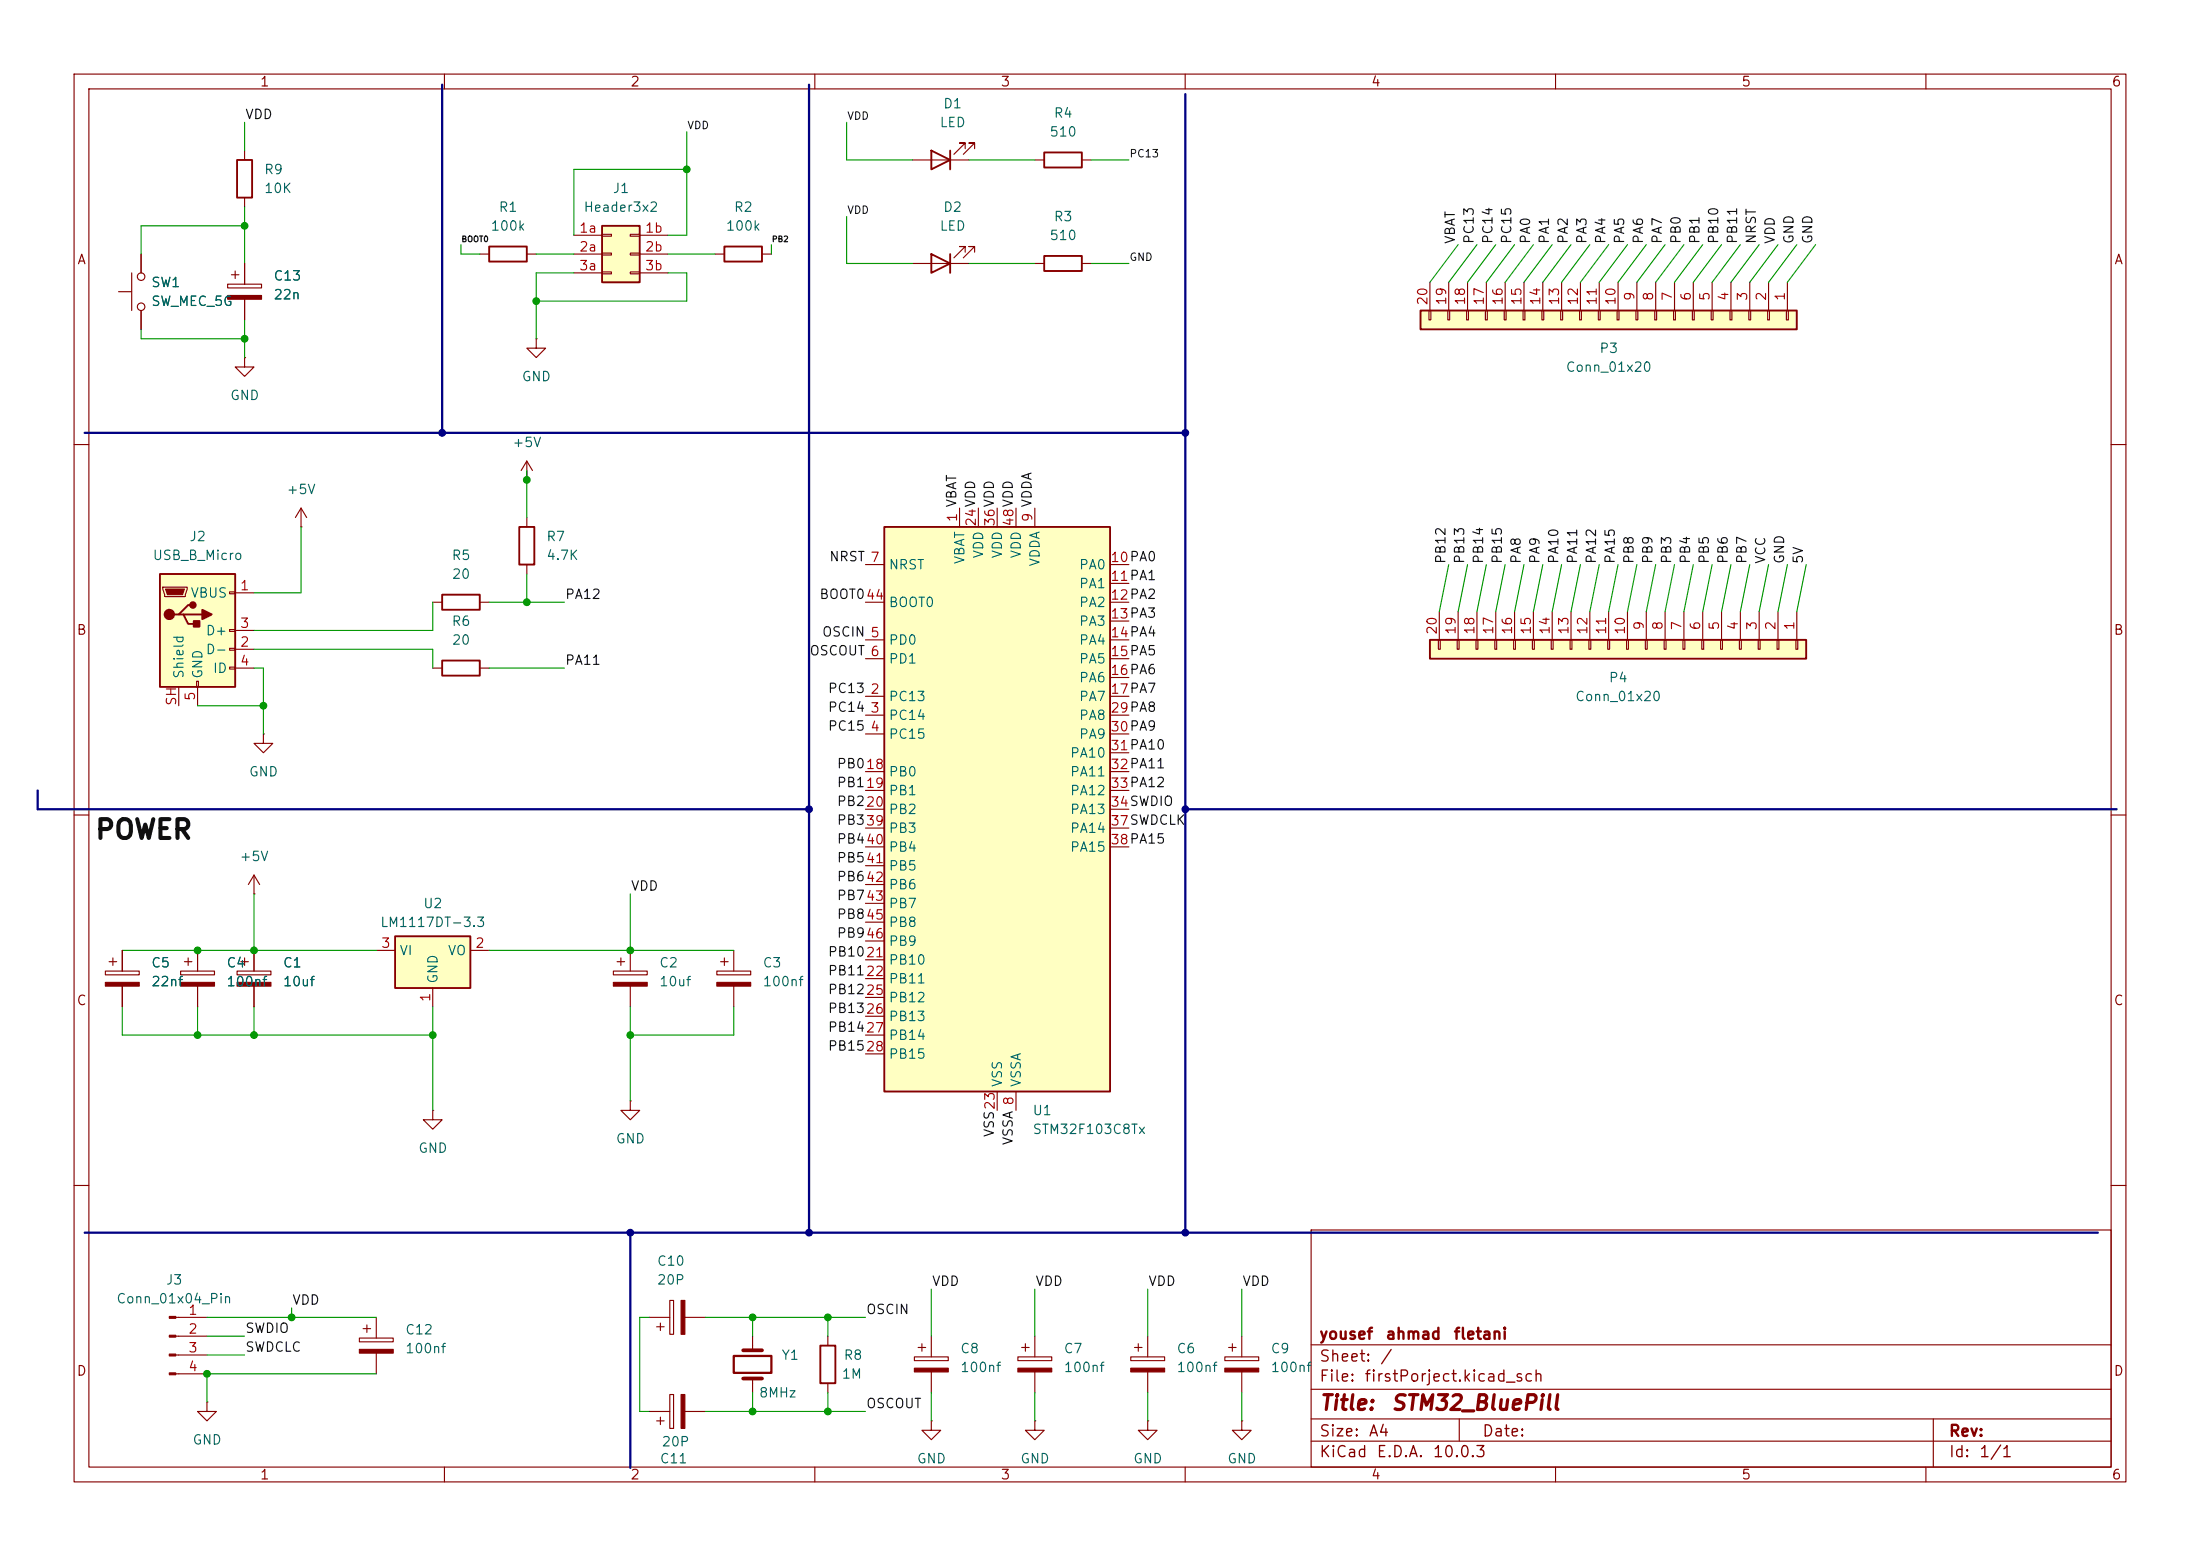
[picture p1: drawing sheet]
<svg xmlns="http://www.w3.org/2000/svg" width="297mm" height="210mm" viewBox="0 0 297 210" stroke-linecap="round" stroke-linejoin="round" font-family="sans-serif">
<g fill="none" stroke="#840000" stroke-width=".15">
<path d="M10 10h277v190h-277zM12 12h273v186h-273zM60 10v2M110 10v2M160 10v2M210 10v2M260 10v2M33 48.3v1.2h1.3l-1.3 1.3-1.3-1.3h1.3M33 48.3h.1M10 60h2M285 60h2M10 110h2"/>
<path d="M285 110h2M10 160h2M23.7 177.8h4.2M177 166h108v32h-108zM285 160h2M23.7 180.3h4.2M23.7 182.9h4.2M23.7 185.4h4.2M60 198v2M110 198v2M160 198v2M177 194.5h108"/>
<path d="M177 191.5h108M177 187.5h108M177 181.5h108M197 191.5v3M210 198v2M260 198v2M261 191.5v6.5"/>
</g>
<g fill="#840000" stroke="#840000" stroke-width=".15">
<path d="M22.9 177.7h.8v.2h-.8z"/>
<path d="M22.9 180.2h.8v.3h-.8z"/>
<path d="M22.9 182.8h.8v.2h-.8z"/>
<path d="M22.9 185.3h.8v.2h-.8z"/>
</g>
<path d="M119.4 71.1h30.5v76.2h-30.5z" fill="#ffffc2"/>
<path d="M119.4 71.1h30.5v76.2h-30.5z" fill="none" stroke="#840000" stroke-width=".25"/>
<g fill="none" stroke="#840000" stroke-width=".15">
<path d="M116.8 76.2h2.6M129.5 68.6v2.5M132.1 68.6v2.5M134.6 68.6v2.5M137.2 68.6v2.5M139.7 68.6v2.5M149.9 76.2h2.5M149.9 78.7h2.5M116.8 94h2.6M116.8 96.5h2.6M116.8 99.1h2.6M116.8 86.4h2.6"/>
<path d="M116.8 88.9h2.6M116.8 81.3h2.6M149.9 94h2.5M149.9 96.5h2.5M149.9 99.1h2.5M149.9 86.4h2.5M149.9 88.9h2.5M149.9 81.3h2.5M149.9 83.8h2.5M149.9 91.4h2.5M116.8 104.1h2.6M116.8 106.7h2.6"/>
<path d="M116.8 109.2h2.6M116.8 111.8h2.6M116.8 114.3h2.6M116.8 116.8h2.6M116.8 119.4h2.6M149.9 104.1h2.5M149.9 106.7h2.5M149.9 109.2h2.5M149.9 101.6h2.5M149.9 111.8h2.5M149.9 114.3h2.5M116.8 129.5h2.6"/>
<path d="M116.8 132.1h2.6M116.8 134.6h2.6M116.8 137.2h2.6M116.8 139.7h2.6M116.8 121.9h2.6M116.8 124.5h2.6M116.8 127h2.6M116.8 142.2h2.6M134.6 147.3v2.6M137.2 147.3v2.6M154.9 191.8v1.2h1.3l-1.3 1.3-1.2-1.3h1.2M154.9 191.8h.1"/>
</g>
<path d="M193 86.4h50.8v2.5h-50.8z" fill="#ffffc2"/>
<path d="M193 86.4h50.8v2.5h-50.8z" fill="none" stroke="#840000" stroke-width=".25"/>
<g fill="none" stroke="#840000" stroke-width=".15">
<path d="M194.2 86.4h.2v1.2h-.2zM194.3 82.6v3.8M196.7 86.4h.3v1.2h-.3zM196.8 82.6v3.8M199.3 86.4h.2v1.2h-.2zM199.4 82.6v3.8M201.8 86.4h.3v1.2h-.3zM201.9 82.6v3.8M204.3 86.4h.3v1.2h-.3zM204.5 82.6v3.8M206.9 86.4h.2v1.2h-.2zM207 82.6v3.8"/>
<path d="M209.4 86.4h.3v1.2h-.3zM209.5 82.6v3.8M212 86.4h.2v1.2h-.2zM212.1 82.6v3.8M214.5 86.4h.3v1.2h-.3zM214.6 82.6v3.8M217 86.4h.3v1.2h-.3zM217.2 82.6v3.8M219.6 86.4h.2v1.2h-.2zM219.7 82.6v3.8M222.1 86.4h.3v1.2h-.3zM222.2 82.6v3.8"/>
<path d="M224.7 86.4h.2v1.2h-.2zM224.8 82.6v3.8M227.2 86.4h.3v1.2h-.3zM227.3 82.6v3.8M229.7 86.4h.3v1.2h-.3zM229.9 82.6v3.8M232.3 86.4h.2v1.2h-.2zM232.4 82.6v3.8M234.8 86.4h.3v1.2h-.3zM234.9 82.6v3.8M237.4 86.4h.2v1.2h-.2zM237.5 82.6v3.8"/>
<path d="M239.9 86.4h.3v1.2h-.3zM240 82.6v3.8M242.4 86.4h.3v1.2h-.3zM242.6 82.6v3.8"/>
</g>
<path d="M81.3 30.5h5.1v7.6h-5.1z" fill="#ffffc2"/>
<path d="M81.3 30.5h5.1v7.6h-5.1zM97.8 33.3h5.1v2h-5.1z" fill="none" stroke="#840000" stroke-width=".25"/>
<g fill="none" stroke="#840000" stroke-width=".15">
<path d="M77.5 31.8h3.8M77.5 34.3h3.8M77.5 36.8h3.8M81.3 31.6h1.2v.3h-1.2zM81.3 34.2h1.2v.2h-1.2zM81.3 36.7h1.2v.3h-1.2zM85.1 31.6h1.3v.3h-1.3zM85.1 34.2h1.3v.2h-1.3zM85.1 36.7h1.3v.3h-1.3zM86.4 31.8h3.8M86.4 34.3h3.8M86.4 36.8h3.8"/>
<path d="M96.5 34.3h1.3M102.9 34.3h1.2M123.4 183.1h4.6v.5h-4.6zM124 181.9h1M124.5 181.4v1M125.7 191.8v1.2h1.3l-1.3 1.3-1.2-1.3h1.2M125.7 191.8h.1M125.7 180.3v2.8M125.7 185.2v2.8M139.7 191.8v1.2h1.3l-1.3 1.3-1.3-1.3h1.3M139.7 191.8h.1M152.7 183.1h4.5v.5h-4.5z"/>
<path d="M153.2 181.9h1M153.7 181.4v1M154.9 180.3v2.8M154.9 185.2v2.8M165.4 183.1h4.5v.5h-4.5zM165.9 181.9h1M166.4 181.4v1M167.6 180.3v2.8M167.6 185.2v2.8"/>
</g>
<g fill="#840000" stroke="#840000" stroke-width=".15">
<path d="M123.4 184.7h4.6v.5h-4.6z"/>
<path d="M165.4 184.7h4.5v.5h-4.5z"/>
<path d="M152.7 184.7h4.5v.5h-4.5z"/>
</g>
<path d="M191.8 41.9h50.8v2.6h-50.8z" fill="#ffffc2"/>
<path d="M191.8 41.9h50.8v2.6h-50.8zM70.1 71.1h2v5.1h-2zM59.7 80.3h5.1v2h-5.1zM59.7 89.2h5.1v2h-5.1z" fill="none" stroke="#840000" stroke-width=".25"/>
<g fill="none" stroke="#840000" stroke-width=".15">
<path d="M30.7 38.4h4.6v.5h-4.6zM31.2 37.1h1.1M31.7 36.6v1M33 35.6v2.8M193 38.1v3.8M195.6 38.1v3.8M198.1 38.1v3.8M200.7 38.1v3.8M203.2 38.1v3.8M205.7 38.1v3.8M208.3 38.1v3.8M210.8 38.1v3.8"/>
<path d="M213.4 38.1v3.8M215.9 38.1v3.8M218.4 38.1v3.8M221 38.1v3.8M223.5 38.1v3.8M226.1 38.1v3.8M228.6 38.1v3.8M231.1 38.1v3.8M233.7 38.1v3.8M236.2 38.1v3.8M238.8 38.1v3.8M241.3 38.1v3.8"/>
<path d="M33 40.4v2.8M192.9 41.9h.3v1.3h-.3zM195.5 41.9h.2v1.3h-.2zM198 41.9h.2v1.3h-.2zM200.5 41.9h.3v1.3h-.3zM203.1 41.9h.2v1.3h-.2zM205.6 41.9h.3v1.3h-.3zM208.2 41.9h.2v1.3h-.2zM210.7 41.9h.2v1.3h-.2zM213.2 41.9h.3v1.3h-.3zM215.8 41.9h.2v1.3h-.2zM218.3 41.9h.3v1.3h-.3z"/>
<path d="M220.9 41.9h.2v1.3h-.2zM223.4 41.9h.2v1.3h-.2zM225.9 41.9h.3v1.3h-.3zM228.5 41.9h.2v1.3h-.2zM231 41.9h.3v1.3h-.3zM233.6 41.9h.2v1.3h-.2zM236.1 41.9h.2v1.3h-.2zM238.6 41.9h.3v1.3h-.3zM241.2 41.9h.2v1.3h-.2zM40.6 71.1h.1M40.6 68.6l-.7 1.3M40.6 68.6l.8 1.3"/>
<path d="M40.6 68.6v2.5M71.1 64.8h.1M71.1 62.2v2.6M71.1 69.9v1.2M71.1 76.2v1.3M71.1 62.2l-.7 1.3M71.1 62.2l.8 1.3M58.4 81.3h1.3M58.4 90.2h1.3M64.8 81.3h1.2M64.8 90.2h1.2M82.8 131.1h4.6v.5h-4.6z"/>
<path d="M83.3 129.8h1M83.8 129.3v1M85.1 128.3v2.8M85.1 133.1v2.8M96.8 131.1h4.5v.5h-4.5zM97.3 129.8h1M97.8 129.3v1M99.1 128.3v2.8M99.1 133.1v2.8M58.4 149.9v1.2h1.3l-1.3 1.3-1.3-1.3h1.3M58.4 149.9h.1M85.1 148.6v1.3h1.3l-1.3 1.2-1.3-1.2h1.3"/>
<path d="M85.1 148.6h.1M49 179.3h1M49.5 178.8v1M50.8 177.8v2.8M87.6 177.8h2.8M88.6 179.1h1.1M89.2 178.6v1M90.4 175.5h.5v4.6h-.5zM92.5 177.8h2.7M27.9 189.2v1.3h1.3l-1.3 1.3-1.2-1.3h1.2M27.9 189.2h.1M48.5 180.6h4.6v.5h-4.6z"/>
<path d="M50.8 182.6v2.8M101.6 180.3v1.9M101.6 186.1v1.9M137.4 183.1h4.6v.5h-4.6zM137.9 181.9h1M138.4 181.4v1M139.7 180.3v2.8M139.7 185.2v2.8M167.6 191.8v1.2h1.3l-1.3 1.3-1.2-1.3h1.2M167.6 191.8h.1"/>
</g>
<g fill="#840000" stroke="#840000" stroke-width=".15">
<path d="M82.8 132.6h4.6v.5h-4.6z"/>
<path d="M96.8 132.6h4.5v.5h-4.5z"/>
<path d="M30.7 39.9h4.6v.5h-4.6z"/>
<path d="M137.4 184.7h4.6v.5h-4.6z"/>
<path d="M91.9 175.5h.6v4.6h-.6z"/>
<path d="M48.5 182.1h4.6v.5h-4.6z"/>
</g>
<path d="M100.3 186.1h2.6M100.3 182.2h2.6" fill="none" stroke="#840000" stroke-width=".51"/>
<path d="M99.1 183h5v2.3h-5z" fill="none" stroke="#840000" stroke-width=".3"/>
<path d="M21.6 77.5h10.1v15.2h-10.1z" fill="#ffffc2"/>
<g fill="none" stroke="#840000" stroke-width=".25">
<path d="M32 21.6h2v5.1h-2zM66 33.3h5.1v2h-5.1zM125.7 20.3l2.6 1.3-2.6 1.3zM125.7 34.3l2.6 1.3-2.6 1.2zM128.3 20.3v2.6M128.3 34.3v2.5M141 20.6h5v2h-5zM141 34.5h5v2.1h-5zM21.6 77.5h10.1v15.2h-10.1zM24.1 82.9h.7l.6 1.3h1.3M24.8 82.9h2.5M26 81.7h-.6l-1.3 1.2h-.6"/>
<path d="M110.7 181.6h2.1v5.1h-2.1z"/>
</g>
<g fill="none" stroke="#840000" stroke-width=".15">
<path d="M33 20.3v1.3M33 26.7v1.2M64.8 34.3h1.2M71.1 34.3h1.3M123.2 21.6h7.6M123.2 35.6h7.6M130.3 20.1v-.8h-.8h.8l-1.5 1.5M130.3 34v-.7h-.8h.8l-1.5 1.5M131.6 20.1v-.8h-.8h.8l-1.6 1.5M131.6 34v-.7h-.8h.8l-1.6 1.5M139.7 21.6h1.3M139.7 35.6h1.3"/>
<path d="M146 21.6h1.3M146 35.6h1.3M72.4 45.7v1.3h1.3l-1.3 1.3-1.3-1.3h1.3M72.4 45.7h.1M22 79.2h3.3v.3l-.3 1h-2.8zM31 79.9h.7v.2h-.7zM24.1 92.7v2.6M26.5 91.9h.3v.8h-.3zM26.7 92.7v2.6M31 85h.7v.2h-.7zM31 87.5h.7v.3h-.7zM31 90h.7v.3h-.7z"/>
<path d="M31.7 80h2.6M31.7 87.6h2.6M31.7 85.1h2.6M31.7 90.2h2.6M35.6 99.1v1.2h1.2l-1.2 1.3-1.3-1.3h1.3M35.6 99.1h.1M34.3 118.1l-.8 1.3M34.3 118.1l.8 1.3M34.3 118.1v2.6M14.2 131.1h4.6v.5h-4.6zM14.7 129.8h1M15.2 129.3v1"/>
<path d="M16.5 128.3v2.8M16.5 133.1v2.8M24.4 131.1h4.6v.5h-4.6zM24.9 129.8h1M25.4 129.3v1M26.7 128.3v2.8M26.7 133.1v2.8M32 131.1h4.6v.5h-4.6zM32.5 129.8h1M33 129.3v1M34.3 120.7h.1M34.3 128.3v2.8"/>
<path d="M34.3 133.1v2.8M87.6 190.5h2.8M88.6 191.8h1.1M89.2 191.3v1M90.4 188.2h.5v4.6h-.5zM92.5 190.5h2.7M111.8 180.3v1.3M111.8 186.7v1.3"/>
</g>
<g fill="#840000" stroke="#840000" stroke-width=".15">
<path d="M22.4 79.5h2.5l-.3 .8h-2z"/>
<path d="M91.9 188.2h.6v4.6h-.6z"/>
<path d="M32 132.6h4.6v.5h-4.6z"/>
<path d="M24.4 132.6h4.6v.5h-4.6z"/>
<path d="M14.2 132.6h4.6v.5h-4.6z"/>
</g>
<g fill="#840000" stroke="#840000" stroke-width=".25">
<path d="M26.2 83.8h.7v.8h-.7z"/>
<path d="M27.3 82.3l1.3 .6-1.3 .7z"/>
<circle cx="22.9" cy="82.9" r=".63"/>
<circle cx="26" cy="81.7" r=".38"/>
</g>
<path d="M53.3 126.4h10.2v7h-10.2z" fill="#ffffc2"/>
<path d="M53.3 126.4h10.2v7h-10.2z" fill="none" stroke="#840000" stroke-width=".25"/>
<g fill="none" stroke="#840000" stroke-width=".15">
<path d="M16 39.4h1.8M17.8 36.8v5.1M19 34.3v2.5M33 35.6v2.8M19 41.9v2.6M33 40.4v2.8M16.5 128.3v2.8M16.5 133.1v2.8M26.7 128.3v2.8M26.7 133.1v2.8M34.3 128.3v2.8M34.3 133.1v2.8"/>
<path d="M50.8 128.3h2.5M58.4 133.4v2.5M63.5 128.3h2.5"/>
<circle cx="19" cy="37.3" r=".51"/>
<circle cx="19" cy="41.4" r=".51"/>
</g>
<path d="M59.7 11.4v47M109.2 11.4v155M160 12.7v153.7M11.4 58.4h148.6M5.1 106.7v2.5h104.1M160 109.2h125.7M11.4 166.4h271.8M85.1 166.4v31.7" fill="none" stroke="#000084" stroke-width=".3"/>
<g fill="none" stroke="#009600" stroke-width=".15">
<path d="M33 16.5v3.8M92.7 17.8v14h-2.5M114.3 16.5v5.1h8.9M33 27.9v7.7M33 30.5h-14v3.8M62.2 33v1.3h2.6M72.4 34.3h5.1M77.5 36.8h-5.1v8.9M90.2 34.3h6.3M90.2 36.8h2.5v3.8h-20.3M92.7 22.9h-15.2v8.9M104.1 33v1.3"/>
<path d="M114.3 29.2v6.4h8.9M130.8 35.6h8.9M130.8 21.6h8.9M147.3 35.6h5.1M147.3 21.6h5.1M196.8 33l-3.8 5.1M199.4 33l-3.8 5.1M201.9 33l-3.8 5.1M204.5 33l-3.8 5.1M207 33l-3.8 5.1M209.5 33l-3.8 5.1M212.1 33l-3.8 5.1"/>
<path d="M214.6 33l-3.8 5.1M217.2 33l-3.8 5.1M219.7 33l-3.8 5.1M222.2 33l-3.8 5.1M224.8 33l-3.8 5.1M227.3 33l-3.8 5.1M229.9 33l-3.8 5.1M232.4 33l-3.8 5.1M234.9 33l-3.8 5.1M237.5 33l-3.8 5.1M240 33l-3.8 5.1M242.6 33l-3.8 5.1"/>
<path d="M245.1 33l-3.8 5.1M19 44.5v1.2h14M33 43.2v5.1M40.6 71.1v8.9h-6.3M71.1 63.5v6.4M71.1 77.5v3.8M195.6 76.2l-1.3 6.4M198.1 76.2l-1.3 6.4M200.7 76.2l-1.3 6.4M203.2 76.2l-1.3 6.4M205.7 76.2l-1.2 6.4M208.3 76.2l-1.3 6.4"/>
<path d="M210.8 76.2l-1.3 6.4M213.4 76.2l-1.3 6.4M215.9 76.2l-1.3 6.4M218.4 76.2l-1.2 6.4M221 76.2l-1.3 6.4M223.5 76.2l-1.3 6.4M226.1 76.2l-1.3 6.4M228.6 76.2l-1.3 6.4M231.1 76.2l-1.2 6.4M233.7 76.2l-1.3 6.4M236.2 76.2l-1.3 6.4M238.8 76.2l-1.3 6.4"/>
<path d="M241.3 76.2l-1.3 6.4M243.8 76.2l-1.2 6.4M26.7 95.3h8.9M34.3 90.2h1.3v8.9M34.3 87.6h24.1v2.6M58.4 81.3v3.8h-24.1M66 90.2h10.2M66 81.3h10.2M16.5 135.9v3.8h41.9M16.5 128.3h34.3M26.7 135.9v3.8M34.3 120.7v7.6"/>
<path d="M34.3 135.9v3.8M58.4 135.9v14M66 128.3h33.1M85.1 120.7v7.6M85.1 135.9v12.7M99.1 135.9v3.8h-14M27.9 177.8h22.9M39.4 176.5v1.3M87.6 177.8h-1.2v12.7h1.2M95.2 177.8h21.6M101.6 177.8v2.5M111.8 177.8v2.5"/>
<path d="M125.7 174v6.3M139.7 174v6.3M154.9 174v6.3M167.6 174v6.3M27.9 180.3h5.1M27.9 182.9h5.1M50.8 185.4h-22.9v3.8M95.2 190.5h21.6M101.6 188v2.5M111.8 188v2.5M125.7 188v3.8M139.7 188v3.8"/>
<path d="M154.9 188v3.8M167.6 188v3.8"/>
</g>
<g fill="#000084" stroke="#000084" stroke-width=".14">
<circle cx="109.2" cy="109.2" r=".46"/>
<circle cx="160" cy="166.4" r=".46"/>
<circle cx="160" cy="58.4" r=".46"/>
<circle cx="160" cy="109.2" r=".46"/>
<circle cx="59.7" cy="58.4" r=".46"/>
<circle cx="109.2" cy="166.4" r=".46"/>
<circle cx="85.1" cy="166.4" r=".46"/>
</g>
<g fill="#009600" stroke="#009600" stroke-width=".14">
<circle cx="111.8" cy="177.8" r=".46"/>
<circle cx="111.8" cy="190.5" r=".46"/>
<circle cx="72.4" cy="40.6" r=".46"/>
<circle cx="92.7" cy="22.9" r=".46"/>
<circle cx="33" cy="45.7" r=".46"/>
<circle cx="33" cy="30.5" r=".46"/>
<circle cx="85.1" cy="139.7" r=".46"/>
<circle cx="101.6" cy="177.8" r=".46"/>
<circle cx="101.6" cy="190.5" r=".46"/>
<circle cx="34.3" cy="128.3" r=".46"/>
<circle cx="35.6" cy="95.3" r=".46"/>
<circle cx="71.1" cy="81.3" r=".46"/>
<circle cx="71.1" cy="64.8" r=".46"/>
<circle cx="58.4" cy="139.7" r=".46"/>
<circle cx="39.4" cy="177.8" r=".46"/>
<circle cx="85.1" cy="128.3" r=".46"/>
<circle cx="26.7" cy="128.3" r=".46"/>
<circle cx="26.7" cy="139.7" r=".46"/>
<circle cx="34.3" cy="139.7" r=".46"/>
<circle cx="27.9" cy="185.4" r=".46"/>
</g>
<text font-size="2.5" fill="#0f0f0f" x="12.7" y="113.9">POWER</text>
<g font-size="2" fill="#840000">
<text x="178" y="190.8">Title:</text>
<text x="187.7" y="190.8">STM32_BluePill</text>
</g>
<g font-size="1.5" fill="#840000">
<text x="178" y="184.2">Sheet:</text>
<text x="178" y="181.2">yousef</text>
<text x="186.2" y="184.2">/</text>
<text x="187" y="181.2">ahmad</text>
<text x="196.1" y="181.2">fletani</text>
<text x="178" y="186.9">File:</text>
<text x="184.1" y="186.9">firstPorject.kicad_sch</text>
<text x="178" y="197.1">KiCad</text>
<text x="178" y="194.3">Size:</text>
<text x="184.7" y="194.3">A4</text>
<text x="185.7" y="197.1">E.D.A.</text>
<text x="193.3" y="197.1">10.0.3</text>
<text x="200" y="194.3">Date:</text>
<text x="263" y="194.3">Rev:</text>
<text x="263" y="197.1">Id:</text>
<text x="267.1" y="197.1">1/1</text>
</g>
<g font-size="1.3" fill="#840000">
<text x="35" y="12">1</text>
<text x="85" y="12">2</text>
<text x="135" y="12">3</text>
<text x="185" y="12">4</text>
<text x="235" y="12">5</text>
<text x="285" y="12">6</text>
<text x="10.3" y="36">A</text>
<text x="285.3" y="36">A</text>
<text x="10.3" y="86">B</text>
<text x="285.3" y="86">B</text>
<text x="10.3" y="136">C</text>
<text x="285.3" y="136">C</text>
<text x="10.3" y="186">D</text>
<text x="285.3" y="186">D</text>
<text x="35" y="200">1</text>
<text x="85" y="200">2</text>
<text x="135" y="200">3</text>
<text x="185" y="200">4</text>
<text x="235" y="200">5</text>
<text x="285" y="200">6</text>
</g>
<g font-size="1.3" fill="#0f0f0f">
<text x="33" y="16.4">VDD</text>
<text x="196.7" y="33" transform="rotate(-90 196.7 33)">VBAT</text>
<text x="199.3" y="33" transform="rotate(-90 199.3 33)">PC13</text>
<text x="201.8" y="33" transform="rotate(-90 201.8 33)">PC14</text>
<text x="204.3" y="33" transform="rotate(-90 204.3 33)">PC15</text>
<text x="206.9" y="33" transform="rotate(-90 206.9 33)">PA0</text>
<text x="209.4" y="33" transform="rotate(-90 209.4 33)">PA1</text>
<text x="212" y="33" transform="rotate(-90 212 33)">PA2</text>
<text x="214.5" y="33" transform="rotate(-90 214.5 33)">PA3</text>
<text x="217" y="33" transform="rotate(-90 217 33)">PA4</text>
<text x="219.6" y="33" transform="rotate(-90 219.6 33)">PA5</text>
<text x="222.1" y="33" transform="rotate(-90 222.1 33)">PA6</text>
<text x="224.7" y="33" transform="rotate(-90 224.7 33)">PA7</text>
<text x="227.2" y="33" transform="rotate(-90 227.2 33)">PB0</text>
<text x="229.7" y="33" transform="rotate(-90 229.7 33)">PB1</text>
<text x="232.3" y="33" transform="rotate(-90 232.3 33)">PB10</text>
<text x="234.8" y="33" transform="rotate(-90 234.8 33)">PB11</text>
<text x="237.4" y="33" transform="rotate(-90 237.4 33)">NRST</text>
<text x="239.9" y="33" transform="rotate(-90 239.9 33)">VDD</text>
<text x="242.4" y="33" transform="rotate(-90 242.4 33)">GND</text>
<text x="245" y="33" transform="rotate(-90 245 33)">GND</text>
<text x="111.9" y="76.1">NRST 7</text>
<text x="195.5" y="76.2" transform="rotate(-90 195.5 76.2)">PB12</text>
<text x="198" y="76.2" transform="rotate(-90 198 76.2)">PB13</text>
<text x="200.5" y="76.2" transform="rotate(-90 200.5 76.2)">PB14</text>
<text x="203.1" y="76.2" transform="rotate(-90 203.1 76.2)">PB15</text>
<text x="205.6" y="76.2" transform="rotate(-90 205.6 76.2)">PA8</text>
<text x="208.2" y="76.2" transform="rotate(-90 208.2 76.2)">PA9</text>
<text x="210.7" y="76.2" transform="rotate(-90 210.7 76.2)">PA10</text>
<text x="213.2" y="76.2" transform="rotate(-90 213.2 76.2)">PA11</text>
<text x="215.8" y="76.2" transform="rotate(-90 215.8 76.2)">PA12</text>
<text x="218.3" y="76.2" transform="rotate(-90 218.3 76.2)">PA15</text>
<text x="220.9" y="76.2" transform="rotate(-90 220.9 76.2)">PB8</text>
<text x="223.4" y="76.2" transform="rotate(-90 223.4 76.2)">PB9</text>
<text x="225.9" y="76.2" transform="rotate(-90 225.9 76.2)">PB3</text>
<text x="228.5" y="76.2" transform="rotate(-90 228.5 76.2)">PB4</text>
<text x="231" y="76.2" transform="rotate(-90 231 76.2)">PB5</text>
<text x="233.6" y="76.2" transform="rotate(-90 233.6 76.2)">PB6</text>
<text x="236.1" y="76.2" transform="rotate(-90 236.1 76.2)">PB7</text>
<text x="238.6" y="76.2" transform="rotate(-90 238.6 76.2)">VCC</text>
<text x="241.2" y="76.2" transform="rotate(-90 241.2 76.2)">GND</text>
<text x="243.7" y="76.2" transform="rotate(-90 243.7 76.2)">5V</text>
<text x="76.2" y="81.2">PA12</text>
<text x="110.5" y="81.2">BOOT044</text>
<text x="109.2" y="88.8">OSCOUT 6</text>
<text x="110.9" y="86.2">OSCIN 5</text>
<text x="76.2" y="90">PA11</text>
<text x="111.7" y="93.9">PC13</text>
<text x="111.7" y="96.4">PC14</text>
<text x="111.7" y="98.9">PC15</text>
<text x="112.9" y="104">PB018</text>
<text x="112.9" y="106.6">PB119</text>
<text x="112.9" y="111.6">PB339</text>
<text x="112.9" y="109.1">PB220</text>
<text x="112.9" y="114.2">PB440</text>
<text x="112.9" y="116.7">PB541</text>
<text x="112.9" y="119.3">PB642</text>
<text x="85.1" y="120.5">VDD</text>
<text x="112.9" y="121.8">PB743</text>
<text x="112.9" y="124.3">PB845</text>
<text x="111.7" y="129.4">PB1021</text>
<text x="111.7" y="132">PB1122</text>
<text x="112.9" y="126.9">PB946</text>
<text x="111.7" y="134.5">PB1225</text>
<text x="111.7" y="137">PB1326</text>
<text x="111.7" y="139.6">PB1427</text>
<text x="111.7" y="142.1">PB1528</text>
<text x="134.5" y="153.6" transform="rotate(-90 134.5 153.6)">VSS23</text>
<text x="137" y="154.7" transform="rotate(-90 137 154.7)">VSSA 8</text>
<text x="125.7" y="173.9">VDD</text>
<text x="139.7" y="173.9">VDD</text>
<text x="154.9" y="173.9">VDD</text>
<text x="167.6" y="173.9">VDD</text>
<text x="39.4" y="176.4">VDD</text>
<text x="116.8" y="177.7">OSCIN</text>
<text x="33" y="180.2">SWDIO</text>
<text x="33" y="182.8">SWDCLC</text>
<text x="116.8" y="190.4">OSCOUT</text>
</g>
<g font-size="1.3" fill="#006464">
<text x="126.8" y="17.5">LED</text>
<text x="127.2" y="14.9">D1</text>
<text x="142.2" y="16.2">R4</text>
<text x="35.6" y="23.8">R9</text>
<text x="141.6" y="18.8">510</text>
<text x="35.6" y="26.4">10K</text>
<text x="67.2" y="28.9">R1</text>
<text x="78.7" y="28.9">Header3x2</text>
<text x="82.6" y="26.4">J1</text>
<text x="99" y="28.9">R2</text>
<text x="127.2" y="28.9">D2</text>
<text x="66.2" y="31.5">100k</text>
<text x="97.9" y="31.5">100k</text>
<text x="126.8" y="31.5">LED</text>
<text x="141.6" y="32.7">510</text>
<text x="142.2" y="30.2">R3</text>
<text x="20.3" y="39.1">SW1</text>
<text x="20.3" y="41.6">SW_MEC_5G</text>
<text x="36.8" y="38.2">C13</text>
<text x="36.8" y="40.7">22n</text>
<text x="215.8" y="48">P3</text>
<text x="70.4" y="51.8">GND</text>
<text x="211.3" y="50.5">Conn_01x20</text>
<text x="31" y="54.3">GND</text>
<text x="69.1" y="60.7">+5V</text>
<text x="38.6" y="67">+5V</text>
<text x="20.5" y="75.9">USB_B_Micro</text>
<text x="25.5" y="73.4">J2</text>
<text x="60.9" y="75.9">R5</text>
<text x="73.7" y="73.4">R7</text>
<text x="73.7" y="75.9">4.7K</text>
<text x="119.9" y="77.2">NRST</text>
<text x="130.5" y="76.2" transform="rotate(-90 130.5 76.2)">VBAT</text>
<text x="133.1" y="75.5" transform="rotate(-90 133.1 75.5)">VDD</text>
<text x="135.6" y="75.5" transform="rotate(-90 135.6 75.5)">VDD</text>
<text x="138.1" y="75.5" transform="rotate(-90 138.1 75.5)">VDD</text>
<text x="140.7" y="76.5" transform="rotate(-90 140.7 76.5)">VDDA</text>
<text x="145.6" y="77.2">PA0</text>
<text x="25.6" y="81">VBUS</text>
<text x="60.9" y="78.4">20</text>
<text x="119.9" y="82.3">BOOT0</text>
<text x="145.6" y="79.7">PA1</text>
<text x="145.6" y="82.3">PA2</text>
<text x="27.7" y="88.6">D-</text>
<text x="27.7" y="86.1">D+</text>
<text x="60.9" y="84.8">R6</text>
<text x="60.9" y="87.3">20</text>
<text x="119.9" y="87.3">PD0</text>
<text x="119.9" y="89.9">PD1</text>
<text x="145.6" y="84.8">PA3</text>
<text x="145.6" y="87.3">PA4</text>
<text x="145.6" y="89.9">PA5</text>
<text x="25.1" y="91.7" transform="rotate(-90 25.1 91.7)">Shield</text>
<text x="27.6" y="91.7" transform="rotate(-90 27.6 91.7)">GND</text>
<text x="28.7" y="91.1">ID</text>
<text x="119.9" y="95">PC13</text>
<text x="145.6" y="92.4">PA6</text>
<text x="145.6" y="95">PA7</text>
<text x="212.6" y="95">Conn_01x20</text>
<text x="217.1" y="92.4">P4</text>
<text x="119.9" y="97.5">PC14</text>
<text x="119.9" y="100">PC15</text>
<text x="145.6" y="97.5">PA8</text>
<text x="145.6" y="100">PA9</text>
<text x="33.5" y="105.1">GND</text>
<text x="119.9" y="105.1">PB0</text>
<text x="119.9" y="107.7">PB1</text>
<text x="144.4" y="102.6">PA10</text>
<text x="144.4" y="105.1">PA11</text>
<text x="144.4" y="107.7">PA12</text>
<text x="119.9" y="110.2">PB2</text>
<text x="119.9" y="112.7">PB3</text>
<text x="144.4" y="110.2">PA13</text>
<text x="144.4" y="112.7">PA14</text>
<text x="32.3" y="116.5">+5V</text>
<text x="119.9" y="115.3">PB4</text>
<text x="119.9" y="117.8">PB5</text>
<text x="144.4" y="115.3">PA15</text>
<text x="51.2" y="125.4">LM1117DT-3.3</text>
<text x="57" y="122.9">U2</text>
<text x="119.9" y="120.4">PB6</text>
<text x="119.9" y="122.9">PB7</text>
<text x="119.9" y="125.4">PB8</text>
<text x="20.3" y="130.9">C5</text>
<text x="30.5" y="130.9">C4</text>
<text x="38.1" y="130.9">C1</text>
<text x="53.8" y="129.2">VI</text>
<text x="60.4" y="129.2">VO</text>
<text x="88.9" y="130.9">C2</text>
<text x="102.9" y="130.9">C3</text>
<text x="119.9" y="130.5">PB10</text>
<text x="119.9" y="128">PB9</text>
<text x="20.3" y="133.4">22nf</text>
<text x="30.5" y="133.4">100nf</text>
<text x="38.1" y="133.4">10uf</text>
<text x="59.4" y="132.8" transform="rotate(-90 59.4 132.8)">GND</text>
<text x="88.9" y="133.4">10uf</text>
<text x="102.9" y="133.4">100nf</text>
<text x="119.9" y="133.1">PB11</text>
<text x="119.9" y="135.6">PB12</text>
<text x="119.9" y="138.1">PB13</text>
<text x="119.9" y="140.7">PB14</text>
<text x="119.9" y="143.2">PB15</text>
<text x="135.6" y="146.8" transform="rotate(-90 135.6 146.8)">VSS</text>
<text x="138.1" y="146.8" transform="rotate(-90 138.1 146.8)">VSSA</text>
<text x="56.4" y="155.9">GND</text>
<text x="83.1" y="154.6">GND</text>
<text x="139.3" y="150.8">U1</text>
<text x="139.3" y="153.4">STM32F103C8Tx</text>
<text x="22.3" y="173.7">J3</text>
<text x="88.6" y="171.2">C10</text>
<text x="88.6" y="173.7">20P</text>
<text x="15.6" y="176.2">Conn_01x04_Pin</text>
<text x="54.6" y="180.4">C12</text>
<text x="54.6" y="183">100nf</text>
<text x="105.4" y="183.9">Y1</text>
<text x="113.8" y="183.9">R8</text>
<text x="129.5" y="183">C8</text>
<text x="129.5" y="185.5">100nf</text>
<text x="143.5" y="183">C7</text>
<text x="143.5" y="185.5">100nf</text>
<text x="158.8" y="183">C6</text>
<text x="158.8" y="185.5">100nf</text>
<text x="171.5" y="183">C9</text>
<text x="171.5" y="185.5">100nf</text>
<text x="102.4" y="188.9">8MHz</text>
<text x="113.5" y="186.4">1M</text>
<text x="25.9" y="195.3">GND</text>
<text x="89" y="197.8">C11</text>
<text x="89.2" y="195.5">20P</text>
<text x="123.7" y="197.8">GND</text>
<text x="137.7" y="197.8">GND</text>
<text x="152.9" y="197.8">GND</text>
<text x="165.6" y="197.8">GND</text>
</g>
<g font-size="1.3" fill="#a90000">
<text x="78.1" y="31.7">1a</text>
<text x="78.1" y="34.3">2a</text>
<text x="87" y="31.7">1b</text>
<text x="87" y="34.3">2b</text>
<text x="78.1" y="36.8">3a</text>
<text x="87" y="36.8">3b</text>
<text x="193" y="41.3" transform="rotate(-90 193 41.3)">20</text>
<text x="195.6" y="41.3" transform="rotate(-90 195.6 41.3)">19</text>
<text x="198.1" y="41.3" transform="rotate(-90 198.1 41.3)">18</text>
<text x="200.6" y="41.3" transform="rotate(-90 200.6 41.3)">17</text>
<text x="203.2" y="41.3" transform="rotate(-90 203.2 41.3)">16</text>
<text x="205.7" y="41.3" transform="rotate(-90 205.7 41.3)">15</text>
<text x="208.3" y="41.3" transform="rotate(-90 208.3 41.3)">14</text>
<text x="210.8" y="41.3" transform="rotate(-90 210.8 41.3)">13</text>
<text x="213.3" y="41.3" transform="rotate(-90 213.3 41.3)">12</text>
<text x="215.9" y="41.3" transform="rotate(-90 215.9 41.3)">11</text>
<text x="218.4" y="41.3" transform="rotate(-90 218.4 41.3)">10</text>
<text x="221" y="40.7" transform="rotate(-90 221 40.7)">9</text>
<text x="223.5" y="40.7" transform="rotate(-90 223.5 40.7)">8</text>
<text x="226" y="40.7" transform="rotate(-90 226 40.7)">7</text>
<text x="228.6" y="40.7" transform="rotate(-90 228.6 40.7)">6</text>
<text x="231.1" y="40.7" transform="rotate(-90 231.1 40.7)">5</text>
<text x="233.7" y="40.7" transform="rotate(-90 233.7 40.7)">4</text>
<text x="236.2" y="40.7" transform="rotate(-90 236.2 40.7)">3</text>
<text x="238.7" y="40.7" transform="rotate(-90 238.7 40.7)">2</text>
<text x="241.3" y="40.7" transform="rotate(-90 241.3 40.7)">1</text>
<text x="129.5" y="70.6" transform="rotate(-90 129.5 70.6)">1 VBAT</text>
<text x="132.1" y="71.2" transform="rotate(-90 132.1 71.2)">24VDD</text>
<text x="134.6" y="71.2" transform="rotate(-90 134.6 71.2)">36VDD</text>
<text x="137.1" y="71.2" transform="rotate(-90 137.1 71.2)">48VDD</text>
<text x="139.7" y="70.6" transform="rotate(-90 139.7 70.6)">9 VDDA</text>
<text x="149.8" y="76.2">10PA0</text>
<text x="32.3" y="80">1</text>
<text x="149.8" y="78.7">11PA1</text>
<text x="149.8" y="81.3">12PA2</text>
<text x="149.8" y="83.8">13PA3</text>
<text x="32.3" y="87.6">2</text>
<text x="32.3" y="85.1">3</text>
<text x="149.8" y="86.3">14PA4</text>
<text x="149.8" y="88.9">15PA5</text>
<text x="194.3" y="85.8" transform="rotate(-90 194.3 85.8)">20</text>
<text x="196.8" y="85.8" transform="rotate(-90 196.8 85.8)">19</text>
<text x="199.4" y="85.8" transform="rotate(-90 199.4 85.8)">18</text>
<text x="201.9" y="85.8" transform="rotate(-90 201.9 85.8)">17</text>
<text x="204.4" y="85.8" transform="rotate(-90 204.4 85.8)">16</text>
<text x="207" y="85.8" transform="rotate(-90 207 85.8)">15</text>
<text x="209.5" y="85.8" transform="rotate(-90 209.5 85.8)">14</text>
<text x="212.1" y="85.8" transform="rotate(-90 212.1 85.8)">13</text>
<text x="214.6" y="85.8" transform="rotate(-90 214.6 85.8)">12</text>
<text x="217.1" y="85.8" transform="rotate(-90 217.1 85.8)">11</text>
<text x="219.7" y="85.8" transform="rotate(-90 219.7 85.8)">10</text>
<text x="222.2" y="85.2" transform="rotate(-90 222.2 85.2)">9</text>
<text x="224.8" y="85.2" transform="rotate(-90 224.8 85.2)">8</text>
<text x="227.3" y="85.2" transform="rotate(-90 227.3 85.2)">7</text>
<text x="229.8" y="85.2" transform="rotate(-90 229.8 85.2)">6</text>
<text x="232.4" y="85.2" transform="rotate(-90 232.4 85.2)">5</text>
<text x="234.9" y="85.2" transform="rotate(-90 234.9 85.2)">4</text>
<text x="237.5" y="85.2" transform="rotate(-90 237.5 85.2)">3</text>
<text x="240" y="85.2" transform="rotate(-90 240 85.2)">2</text>
<text x="242.5" y="85.2" transform="rotate(-90 242.5 85.2)">1</text>
<text x="24.1" y="95.4" transform="rotate(-90 24.1 95.4)">SH</text>
<text x="26.6" y="94.7" transform="rotate(-90 26.6 94.7)">5</text>
<text x="32.3" y="90.1">4</text>
<text x="117.4" y="94">2</text>
<text x="149.8" y="91.4">16PA6</text>
<text x="149.8" y="94">17PA7</text>
<text x="117.4" y="96.5">3</text>
<text x="117.4" y="99">4</text>
<text x="149.8" y="96.5">29PA8</text>
<text x="149.8" y="99">30PA9</text>
<text x="149.8" y="101.6">31PA10</text>
<text x="149.8" y="104.1">32PA11</text>
<text x="149.8" y="106.7">33PA12</text>
<text x="149.8" y="109.2">34SWDIO</text>
<text x="149.8" y="111.7">37SWDCLK</text>
<text x="149.8" y="114.3">38PA15</text>
<text x="51.4" y="128.2">3</text>
<text x="64.1" y="128.2">2</text>
<text x="58.4" y="135.3" transform="rotate(-90 58.4 135.3)">1</text>
<text x="25.3" y="177.8">1</text>
<text x="25.3" y="180.3">2</text>
<text x="25.3" y="182.9">3</text>
<text x="25.3" y="185.4">4</text>
</g>
<g font-size="1" fill="#0f0f0f">
<text x="92.7" y="17.7">VDD</text>
<text x="114.3" y="16.4">VDD</text>
<text x="152.4" y="21.5">PC13</text>
<text x="114.3" y="29.1">VDD</text>
<text x="152.4" y="35.5">GND</text>
</g>
<g font-size=".8" fill="#0f0f0f">
<text x="62.2" y="32.9">BOOT0</text>
<text x="104.1" y="32.9">PB2</text>
</g>
</svg>
